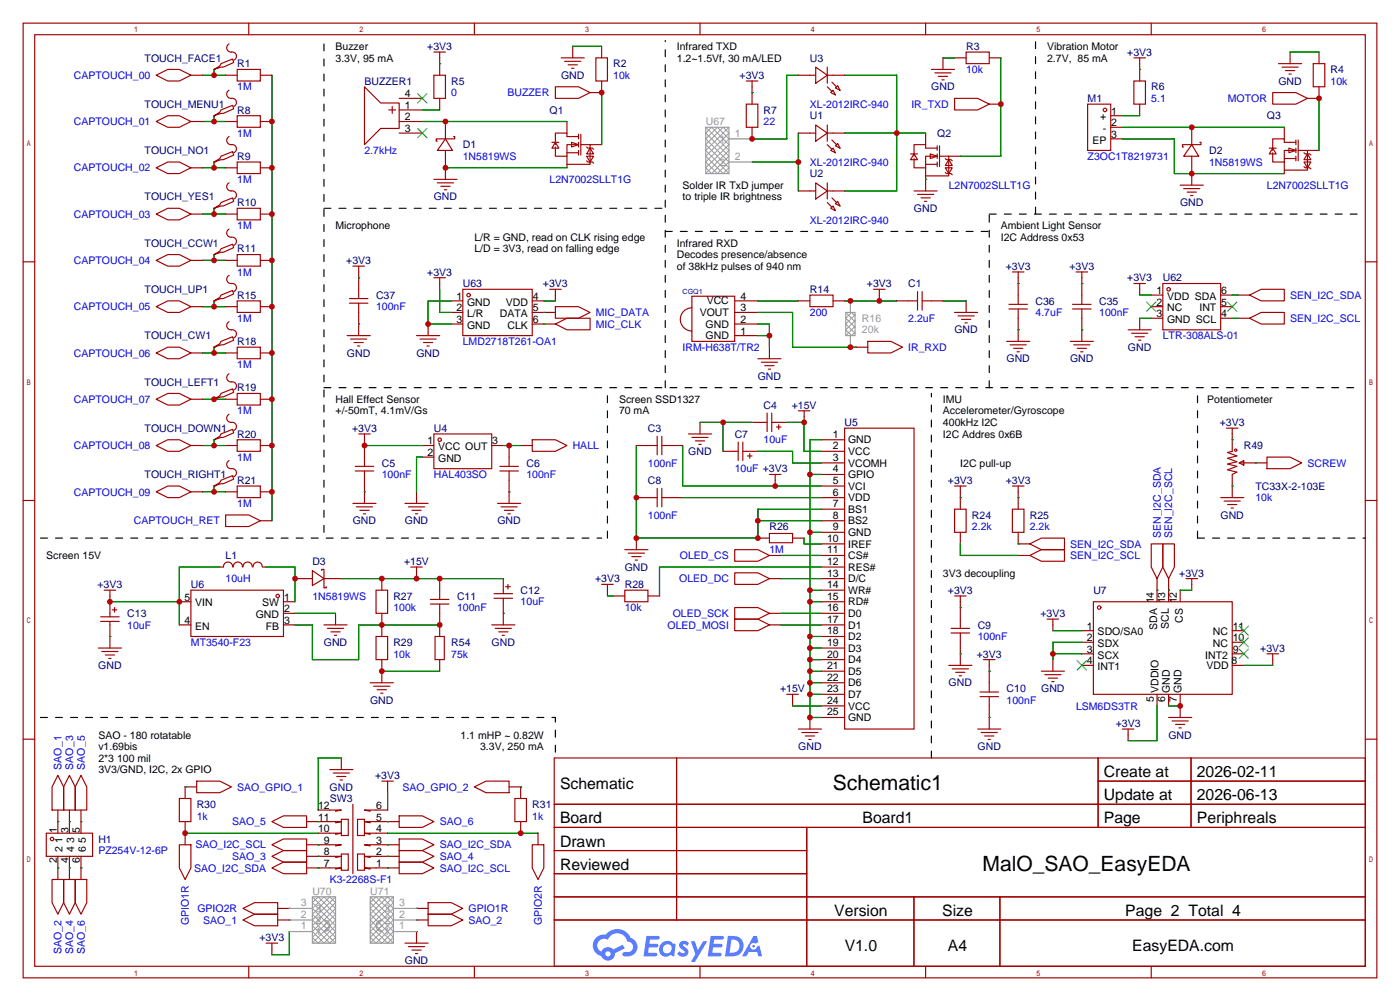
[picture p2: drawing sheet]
<svg xmlns="http://www.w3.org/2000/svg" width="307mm" height="220mm" viewBox="0 0 307 220" stroke-linecap="round" stroke-linejoin="round" font-family="sans-serif">
<g fill="none" stroke="#a10000" stroke-width=".25">
<path d="M5.1 5.1h297.2v209.5h-297.2zM7.6 7.6h292.1v204.5h-292.1zM54.6 5.1v2.5M104.1 5.1v2.5M153.7 5.1v2.5M203.2 5.1v2.5M252.7 5.1v2.5M5.1 57.5h2.5M299.7 57.5h2.6M5.1 109.9h2.5M299.7 109.9h2.6M5.1 162.2h2.5"/>
<path d="M121.7 166.4h178v45.7h-178zM121.7 176.5h178M148.5 166.4v35.5M241.1 166.4v15.2M241.1 171.4h58.6M261.5 166.4v15.2M299.7 162.2h2.6M121.7 181.6h178M121.7 186.7h55.4M121.7 196.8h178M121.7 191.8h55.4M177.1 181.6v30.5"/>
<path d="M200.6 196.8v15.3M219.5 196.8v15.3M54.6 212.1v2.5M104.1 212.1v2.5M121.7 201.9h178M153.7 212.1v2.5M203.2 212.1v2.5M252.7 212.1v2.5"/>
</g>
<g fill="#5487ff">
<path d="M149.4 206.8a1.3 1.3 0 0 1 1.8 .3l-.4 .6a.54 .54 0 0 0-.9-.3l.2 .3a1.28 1.28 0 0 1 .7 2 1.53 1.53 0 0 1-2.1-.3l.5-.6 .8 .4a.31 .31 0 0 0 .3-.2 .31 .31 0 0 0-.3-.4 1.12 1.12 0 0 1-.6-1.8z"/>
<path d="M151.7 206.6h.8l.7 2 1.2-2h.9l-2.7 4.5h-.9l1-1.6z"/>
<path d="M141.9 205.4h2.3a.46 .46 0 0 1 .5 .1 .46 .46 0 0 1 .1 .5l-.4 .2h-1.7l-.2 .9h1.7a.4 .4 0 0 1 .3 .5 .4 .4 0 0 1-.4 .3h-1.7l-.1 1.2h1.3a.46 .46 0 0 1 .5 .1 .46 .46 0 0 1 .1 .5l-.3 .2h-2.6z"/>
<path d="M156 205.4h2.3a.47 .47 0 0 1 .5 .1 .47 .47 0 0 1 .1 .5l-.4 .2h-1.7l-.1 .9h1.6a.4 .4 0 0 1 .3 .5 .4 .4 0 0 1-.4 .3h-1.7l-.1 1.2h1.3a.46 .46 0 0 1 .5 .1 .46 .46 0 0 1 .2 .5l-.4 .2h-2.6z"/>
<path d="M165.4 205.4h.7l.4 1.4-.6 .3a.75 .75 0 0 0-1.2 .3 .75 .75 0 0 0 .5 1.1 .75 .75 0 0 0 1-.7l.5-.3 .6 2.4h-.8l-.3-1h-1.8l-.6 1h-.9z"/>
<path d="M159.8 205.4l-.6 4.5h1.4a2.27 2.27 0 0 0 2.6-2.3 2.27 2.27 0 0 0-2.7-2.2zM160.6 206.2a1.5 1.5 0 0 1 1.8 1.5 1.5 1.5 0 0 1-2 1.4h-.2z"/>
<path d="M145.2 207.1a1.6 1.6 0 0 0-.3 2.2 1.6 1.6 0 0 0 2.3 .2l.8 .4 .3-2.5-.2-.2-.4-.1a1.58 1.58 0 0 0-2.5 0zM145.8 207.6a.98 .98 0 0 1 1.6 .4 .98 .98 0 0 1-1 1.3 .94 .94 0 0 1-.9-.7 .94 .94 0 0 1 .3-1z"/>
<path d="M130.9 205.8a2.37 2.37 0 0 0 1.1 4 1.54 1.54 0 0 0 1.8 1 1.54 1.54 0 0 0 1.2-1.6l2.2-1.1-.5-.7-2.1 1a1.57 1.57 0 0 0-2.6 .5 1.5 1.5 0 0 1-.7-2.1 1.5 1.5 0 0 1 2.2-.5 2.23 2.23 0 0 1 2.2-1.5 2.23 2.23 0 0 1 2 1.9 1.16 1.16 0 0 1 1.3 1.1 1.16 1.16 0 0 1-1.1 1.2h-.7a.47 .47 0 0 0-.6 .4 .47 .47 0 0 0 .5 .5 2.17 2.17 0 0 0 2.5-.9 2.17 2.17 0 0 0-.4-2.7l-.8-.4a3.2 3.2 0 0 0-5.4-.8l-1.1 .1zM132.9 209.4a.6 .6 0 0 1 1.2 0 .6 .6 0 0 1-1.2 0z"/>
<circle cx="165.4" cy="207.7" r=".28"/>
</g>
<g fill="none" stroke="#a10000" stroke-width=".25">
<path d="M34.3 16.5l2.5-1.3h2.6l2.5 1.3-2.5 1.3h-2.6zM41.9 16.5h2.5M47 15.2l1.3-.7 .2-.5 2.6-1 .2 .7-2.3 1h-.5zM47 15.2h.2M49.5 16.5h2.6M50.3 19.8a.98 .98 0 0 0-.4 1.3 .98 .98 0 0 0 1.2 .5 .93 .93 0 0 1 .8 .8 .93 .93 0 0 1-.6 1M50.3 9.7a.98 .98 0 0 0-.4 1.2 .98 .98 0 0 0 1.2 .5 .93 .93 0 0 1 .8 .8 .93 .93 0 0 1-.6 1M52.1 15.2h5v2.6h-5zM57.1 16.5h2.6M80 19l3.6 3.6h4v5.6h-4l-3.6 3.6zM95.2 16.5h2.6v5.1h-2.6zM95.2 11.4h2.6"/>
<path d="M96.5 11.4v5.1M121.9 19h5.1l2.5 1.3-2.5 1.3h-5.1zM123.2 12.7h5.1M124 13.5h3.5M124.7 14.2h2M125.5 15h.5M125.7 10.2v2.5M130.8 12.7h2.5v5.1h-2.5zM132.1 17.8v2.5h-2.6M132.1 10.2v2.5M163.8 17.8h2.6M165.1 17.8v5.1"/>
<path d="M175.3 16.5h3.8M179.1 14.7l2.5 1.8-2.5 1.8zM181.6 16.5h3.8M181.6 14.7v3.6M181.6 19l1 1.1M182.6 18l1 1M183.4 19.3l.5-.5 .5 1zM204.5 15.2h5M205.2 16h3.6M206 16.8h2M206.8 17.5h.5M207 12.7v2.5"/>
<path d="M209.5 12.7h2.6M212.1 11.4h5.1v2.6h-5.1zM217.2 12.7h2.5M248.9 17.8h2.6v5.1h-2.6zM248.9 12.7h2.6M250.2 12.7v5.1M280.7 14h5.1M281.4 14.7h3.6M282.2 15.5h2M283 16.3h.5M283.2 11.4v2.6M288.3 14h2.5v5h-2.5z"/>
<path d="M289.6 19v2.6h-2.6M289.6 11.4v2.6M34.3 26.7l2.5-1.3h2.6l2.5 1.3-2.5 1.2h-2.6zM34.3 36.8l2.5-1.2h2.6l2.5 1.2-2.5 1.3h-2.6zM41.9 26.7h2.5M41.9 36.8h2.5M47 25.4l1.3-.8 .2-.5 2.6-1 .2 .8-2.3 1h-.5zM47 35.6l1.3-.8 .2-.5 2.6-1 .2 .7-2.3 1.1h-.5zM47 25.4h.2M47 35.6h.2M49.5 26.7h2.6M49.5 36.8h2.6"/>
<path d="M50.3 30a.98 .98 0 0 0-.4 1.3 .98 .98 0 0 0 1.2 .4 .93 .93 0 0 1 .8 .9 .93 .93 0 0 1-.6 .9M52.1 25.4h5v2.5h-5zM52.1 35.6h5v2.5h-5zM57.1 26.7h2.6M57.1 36.8h2.6M85.3 24.1h1.6M86.1 23.4v1.5M87.6 24.1h5.1M87.6 21.6h5.1M87.6 29.2h5.1M87.6 26.7h5.1M95.2 39.4h5.1"/>
<path d="M96.5 21.6v2.5M97.8 30.5h-2v.5h.2M97.8 30.5l1.5 2.5h-3.3zM97.8 26.7v3.8M97.8 33v6.4M99.6 30h.2v.5h-2M121.2 31.2h1.5M121.9 31.2l.8 1.3h-1.5zM121.9 32.3v2h2.6M124.5 33.5h2.5M124.5 26.7v2.5M124.5 34.3v2.5"/>
<path d="M125.5 31.2l1.5 .6-1.5 .5zM127 30h-2.5v-.8h-2.6v2.6M127 31.8h-2.5v2.5M127 29.5v1M127 31.2v1.1M127 33v1M127.5 29.5v4.5M127.5 31.8h4.6M128.8 35.3l.2 .3h1l.3 .2M128.8 34.3h1.5l-.8 1.3zM128.8 32.3l.2 .2h1l.3 .3M129.5 31.8v4.3h-5"/>
<path d="M129.5 32.5l.8 1.3h-1.5zM163.8 22.9h2.6v5h-2.6zM165.1 27.9v2.6M175.3 29.2h3.8M179.1 27.4l2.5 1.8-2.5 1.8zM181.6 29.2h3.8M181.6 31.8l1 1M181.6 27.4v3.6M182.4 33l.5-.5 .5 1zM182.4 20.3l.5-.5 .5 1zM182.6 30.7l1 1.1M183.4 32l.5-.5 .5 1z"/>
<path d="M199.9 33.8h1.5M200.7 33.8l.7 1.3h-1.5zM200.7 34.8v2h2.5M203.2 36.1h2.5M203.2 29.2v2.6M203.2 36.8v5.1M204.2 33.8l1.5 .5-1.5 .5zM205.7 32.5h-2.5v-.7h-2.5v2.5M205.7 34.3h-2.5v2.5M205.7 32v1M205.7 33.8v1M205.7 35.6v1"/>
<path d="M206.2 32v4.6M206.2 34.3h4.6M207.5 37.8l.3 .3h1l.2 .3M207.5 36.8h1.5l-.7 1.3zM207.5 34.8l.3 .3h1l.2 .2M208.3 34.3v4.3h-5.1M208.3 35.1l.7 1.2h-1.5zM209.5 21.6h5.1l2.6 1.3-2.6 1.2h-5.1zM217.2 22.9h2.5M238.8 22.9h5v10.1h-5zM243.8 25.4h2.6M243.8 27.9h2.6"/>
<path d="M243.8 30.5h2.6M250.2 22.9v2.5M261.6 31.8h-2v.5h.2M261.6 31.8l1.5 2.5h-3.3zM261.6 27.9v3.9M261.6 34.3v6.3M263.4 31.2h.3v.6h-2.1M278.6 32.5h1.6M279.4 20.3h5.1l2.5 1.3-2.5 1.3h-5.1zM279.4 32.5l.8 1.3h-1.6zM279.4 33.5v2.1h2.5M281.9 34.8h2.6"/>
<path d="M281.9 27.9v2.6M281.9 35.6v2.5M283 32.5l1.5 .5-1.5 .5zM284.5 31.2h-2.6v-.7h-2.5v2.5M284.5 33h-2.6v2.6M284.5 30.7v1.1M284.5 32.5v1M284.5 34.3v1M285 30.7v4.6M285 33h4.6M286.3 36.6l.2 .2h1l.3 .3M286.3 35.6h1.5l-.8 1.2z"/>
<path d="M286.3 33.5l.2 .3h1l.3 .2M287 33v4.3h-5.1M287 33.8l.8 1.3h-1.5zM34.3 47l2.5-1.3h2.6l2.5 1.3-2.5 1.3h-2.6zM34.3 57.1l2.5-1.2h2.6l2.5 1.2-2.5 1.3h-2.6zM41.9 47h2.5M41.9 57.1h2.5M47 45.7l1.3-.7 .2-.6 2.6-1 .2 .8-2.3 1h-.5zM47 55.9l1.3-.8 .2-.5 2.6-1 .2 .8-2.3 1h-.5zM47 45.7h.2M47 55.9h.2M49.5 47h2.6"/>
<path d="M49.5 57.1h2.6M50.3 40.1a.98 .98 0 0 0-.4 1.3 .98 .98 0 0 0 1.2 .5 .93 .93 0 0 1 .8 .8 .93 .93 0 0 1-.6 1M50.3 50.3a.98 .98 0 0 0-.4 1.3 .98 .98 0 0 0 1.2 .5 .93 .93 0 0 1 .8 .8 .93 .93 0 0 1-.6 .9M52.1 45.7h5v2.6h-5zM52.1 55.9h5v2.5h-5zM57.1 47h2.6M57.1 57.1h2.6M77.5 58.4h2.5M78.7 58.4v7.1M96 40.1h3.6M96.8 40.9h2M97.5 41.7h.5"/>
<path d="M175.3 41.9h3.8M179.1 40.1l2.5 1.8-2.5 1.8zM181.6 41.9h3.8M181.6 40.1v3.6M181.6 44.4l1 1.1M182.4 45.7l.5-.5 .5 1zM182.6 43.4l1 1M183.4 44.7l.5-.5 .5 1zM200.7 41.9h5M201.4 42.7h3.6M202.2 43.4h2M202.9 44.2h.6"/>
<path d="M222.2 59.7h2.6M223.5 59.7v7.1M236.2 59.7h2.6M237.5 59.7v7.1M259.1 40.6h5.1M259.8 41.4h3.6M260.6 42.2h2M261.4 42.9h.5M34.3 67.3l2.5-1.3h2.6l2.5 1.3-2.5 1.3h-2.6zM34.3 77.5l2.5-1.3h2.6l2.5 1.3-2.5 1.2h-2.6zM41.9 67.3h2.5M41.9 77.5h2.5"/>
<path d="M47 66l1.3-.7 .2-.5 2.6-1 .2 .7-2.3 1h-.5zM47 76.2l1.3-.8 .2-.5 2.6-1 .2 .8-2.3 1h-.5zM47 66h.2M47 76.2h.2M49.5 67.3h2.6M49.5 77.5h2.6M50.3 60.5a.98 .98 0 0 0-.4 1.2 .98 .98 0 0 0 1.2 .5 .93 .93 0 0 1 .8 .8 .93 .93 0 0 1-.6 1M50.3 70.6a.98 .98 0 0 0-.4 1.3 .98 .98 0 0 0 1.2 .5 .93 .93 0 0 1 .8 .8 .93 .93 0 0 1-.6 1M52.1 66h5v2.6h-5zM52.1 76.2h5v2.5h-5zM57.1 67.3h2.6M57.1 77.5h2.6"/>
<path d="M76.2 73.7h5.1M76.7 66.5h4.1M76.7 65.5h4.1M77 74.4h3.5M77.7 75.2h2.1M78.5 75.9h.5M78.7 66.5v7.2M91.4 73.7h5.1M92.2 74.4h3.6M93 75.2h2M93.7 75.9h.5M94 71.1v2.6"/>
<path d="M95.2 61h2.6M96.5 61v2.5M99.1 71.1h2.5M99.1 68.6h2.5M99.1 66h2.5M101.6 63.5h15.2v10.2h-15.2zM116.8 71.1h5.1M116.8 68.6h5.1M116.8 66h2.6M120.6 63.5h2.6M121.9 67.3h5.1l2.5 1.3-2.5 1.2h-5.1zM121.9 71.1l2.6-1.3h5v2.6h-5z"/>
<path d="M121.9 63.5v2.5M151.9 65h9.4v9.9h-9.4zM151.9 67.6a2.54 2.54 0 0 0-2.5 2.5 2.54 2.54 0 0 0 2.5 2.5M161.3 73.7h5.1M161.3 71.1h5.1M161.3 68.6h5.1M161.3 66h5.1M166.4 78.7h5M167.1 79.5h3.6M168.9 76.2v2.5M175.3 66h2.5M177.8 64.8h5.1v2.5h-5.1z"/>
<path d="M182.9 66h2.5M188 76.2h2.5M190.5 74.9h5.1l2.5 1.3-2.5 1.3h-5.1zM191.8 63.5h2.5M193 63.5v2.5M196.8 66h4.6M201.4 64v4.1M202.4 66h4.6M202.4 64v4.1M209.5 68.6h5.1M210.3 69.3h3.6M211.1 70.1h2"/>
<path d="M211.8 70.9h.5M212.1 66v2.6M221 74.9h5.1M221.5 67.8h4.1M221.5 66.8h4.1M221.7 75.7h3.6M222.5 76.5h2M223.3 77.2h.5M223.5 67.8v7.1M234.9 74.9h5.1M235.5 67.8h4M235.5 66.8h4"/>
<path d="M235.7 75.7h3.6M236.5 76.5h2M237.2 77.2h.5M237.5 67.8v7.1M247.6 72.4h5.1M248.4 73.2h3.6M248.9 62.2h2.6M249.2 73.9h2M249.9 74.7h.5M250.2 62.2v2.6M250.2 69.8v2.6M252.7 67.3h2.6"/>
<path d="M252.7 64.8h2.6M252.7 69.8h2.6M255.3 62.2h12.7v10.2h-12.7zM268 67.3h2.5M268 64.8h2.5M268 69.8h2.5M271.8 64.8h2.5M271.8 69.8h2.5M274.3 64.8l2.6-1.3h5v2.5h-5zM274.3 69.8l2.6-1.2h5v2.5h-5zM34.3 87.6l2.5-1.2h2.6l2.5 1.2-2.5 1.3h-2.6zM34.3 97.8l2.5-1.3h2.6l2.5 1.3-2.5 1.3h-2.6z"/>
<path d="M41.9 87.6h2.5M41.9 97.8h2.5M47 87.6l1.3-.7 .2-.5 2.6-1.1 .2 .8-2.3 1h-.5zM47 96.5l1.3-.7 .2-.6 2.6-1 .2 .8-2.3 1h-.5zM47 87.6h.2M47 96.5h.2M49.5 87.6h2.6M49.5 97.8h2.6M50.3 82a.98 .98 0 0 0-.4 1.3 .98 .98 0 0 0 1.2 .5 .93 .93 0 0 1 .8 .8 .93 .93 0 0 1-.6 1M50.3 90.9a.98 .98 0 0 0-.4 1.3 .98 .98 0 0 0 1.2 .5 .93 .93 0 0 1 .8 .8 .93 .93 0 0 1-.6 1M52.1 86.4h5v2.5h-5zM52.1 96.5h5v2.6h-5z"/>
<path d="M57.1 87.6h2.6M57.1 97.8h2.6M78.7 95.2h2.6M80 95.2v7.2M92.7 97.8h2.5M95.2 95.2h12.7v7.7h-12.7zM107.9 97.8h2.6M111.8 97.8v4.6M114.3 97.8h2.5M116.8 96.5h5.1l2.6 1.3-2.6 1.3h-5.1zM139.7 97.8h4.6M144.3 95.8v4"/>
<path d="M145.3 97.8h4.6M145.3 95.8v4M151.1 95.2h5.1M151.9 96h3.5M152.7 96.8h2M153.4 97.5h.5M153.7 92.7v2.5M158.7 99.1h3.4M162.1 97v4.1M163.1 99.1h3.3M163.1 97v4.1M164.6 99.6v1"/>
<path d="M165.1 92.7h3.3M167.9 80.3h2M168.4 90.7v4M168.7 81h.5M169.4 90.7v4M169.4 92.7h3.3M170.4 93.7h1M170.9 93.2v1M175.3 90.2h2.5M176.5 90.2v2.5M180.3 96.5h5.1M180.3 99.1h5.1"/>
<path d="M185.4 94h15.3v66h-15.3zM269.2 94h2.6M270.5 94v5.1l-1 .2 2 .8-2 .5 2 .7-2 .6 2 .5-2 .7 2 .5-1 .5v5.1M34.3 107.9l2.5-1.2h2.6l2.5 1.2-2.5 1.3h-2.6zM41.9 107.9h2.5M47 106.7l1.3-.8 .2-.5 2.6-1 .2 .8-2.3 1h-.5zM47 106.7h.2M49.5 113h5.1l2.5 1.3-2.5 1.3h-5.1zM49.5 107.9h2.6M50.3 101.1a.98 .98 0 0 0-.4 1.3 .98 .98 0 0 0 1.2 .5 .93 .93 0 0 1 .8 .8 .93 .93 0 0 1-.6 .9M52.1 106.7h5v2.5h-5zM57.1 107.9h2.6"/>
<path d="M57.1 114.3h2.6M77.5 110.5h5M78 102.4h4M78 103.4h4M78.2 111.3h3.6M79 112h2M79.8 112.8h.5M80 103.4v7.1M88.9 110.5h5.1M89.7 111.3h3.5M90.4 112h2.1M91.2 112.8h.5"/>
<path d="M91.4 107.9v2.6M92.7 100.3h2.5M109.2 110.5h5.1M109.7 102.4h4.1M109.7 103.4h4.1M110 111.3h3.5M110.7 112h2.1M111.5 112.8h.5M111.8 103.4v7.1M139.7 109.2h4.6M139.7 118.1v2.5M144.3 107.2v4.1"/>
<path d="M145.3 109.2h4.6M145.3 107.2v4.1M164.1 100.1h1M166.4 118.1h2.5M168.9 117.1h5.1v2h-5.1zM168.9 104.1h2.5M170.2 104.1v2.6M174 118.1h2.5M180.3 119.4h5.1M180.3 106.7h5.1M180.3 101.6h5.1M180.3 104.1h5.1"/>
<path d="M180.3 109.2h5.1M180.3 111.8h5.1M180.3 114.3h5.1M180.3 116.8h5.1M209.5 111.8h2.6v5h-2.6zM209.5 106.7h2.6M210.8 106.7v5.1M210.8 116.8v2.6M222.2 111.8h2.6v5h-2.6zM222.2 106.7h2.6M223.5 106.7v5.1M223.5 116.8v2.6h2.6"/>
<path d="M226.1 119.4l2.5-1.3h5.1v2.5h-5.1zM252.7 119.4h2.6v5.1l-1.3 2.5-1.3-2.5zM255.3 119.4h2.5v5.1l-1.3 2.5-1.2-2.5zM268 109.2h5M268.7 110h3.6M269.5 110.7h2M270.3 111.5h.5M272 101.6l1-.5v1zM272 101.6h6.1M278.1 100.3h5.1l2.6 1.3-2.6 1.3h-5.1zM22.1 135.4h4.1M22.1 136.4h4.1"/>
<path d="M22.9 129.5h2.5M24.1 129.5v5.9M24.1 136.4v5.8M24.6 133.9h1.1M25.1 133.3v1.1M39.4 137.2h2.5M39.4 132.1h2.5M41.9 129.5h20.3v10.2h-20.3zM48.3 124.5h.7M49.1 124.4a1.01 1.01 0 0 1 1-1 1.01 1.01 0 0 1 1 1M51.2 124.4a1.01 1.01 0 0 1 1-1 1.01 1.01 0 0 1 1 1M53.4 124.4a1.01 1.01 0 0 1 1-1 1.01 1.01 0 0 1 1 1"/>
<path d="M55.6 124.4a1.01 1.01 0 0 1 1-1 1.01 1.01 0 0 1 1 1M57.7 124.5h.7M62.2 134.6h2.6M62.2 137.2h2.6M62.2 132.1h2.6M64.8 127h3.8M68.6 125.2l2.5 1.8-2.5 1.5zM70.6 125.2v-.2h.5v2M71.1 127v2h.5v-.2M71.1 137.2h5.1M71.1 127h3.8M71.9 137.9h3.5"/>
<path d="M72.6 138.7h2.1M73.4 139.4h.5M73.7 134.6v2.6M82.5 139.7h2.6v5.1h-2.6zM82.5 129.5h2.6v5.1h-2.6zM83.8 127v2.5M83.8 134.6v5.1M90.2 124.5h2.5M91.4 124.5v2.5M94.5 132.6h4.1M94.5 131.6h4.1M95.5 139.7h2v5.1h-2z"/>
<path d="M96.5 127v4.6M96.5 132.6v7.1M107.9 137.2h5.1M108.5 130.3h4M108.5 131.3h4M108.7 137.9h3.6M109.5 138.7h2M110.2 139.4h.5M110.5 127v3.3M110.5 131.3v5.9M111 128.8h1M111.5 128.3v1"/>
<path d="M132.1 128.3h2.5M133.3 128.3v2.5M134.6 130.8h2.6M137.2 129.5h5v2.6h-5zM137.2 120.6h5M137.9 121.4h3.6M138.7 122.2h2M139.4 122.9h.6M142.2 130.8h2.6M161.3 133.3h5.1l2.5 1.3-2.5 1.3h-5.1zM161.3 135.9h5.1l2.5 1.3-2.5 1.2h-5.1zM161.3 125.7h5.1l2.5 1.3-2.5 1.3h-5.1z"/>
<path d="M161.3 120.6h5.1l2.5 1.3-2.5 1.3h-5.1zM168.9 134.6h2.5M168.9 137.2h2.5M168.9 127h2.5M168.9 121.9h2.5M180.3 134.6h5.1M180.3 137.2h5.1M180.3 127h5.1M180.3 121.9h5.1M180.3 124.5h5.1M180.3 129.5h5.1M180.3 132.1h5.1"/>
<path d="M180.3 139.7h5.1M208.8 138.9h4.1M208.8 137.9h4.1M209.5 130.8h2.6M210.8 130.8v7.1M210.8 138.9v7.1M223.5 121.9h2.6M226.1 121.9l2.5-1.3h5.1v2.6h-5.1zM229.9 135.9h2.5M231.1 135.9v2.5M237.5 138.4h2.5M240 132.1h30.5v20.3h-30.5z"/>
<path d="M254 127v5.1M256.5 127v5.1M259.1 129.5v2.6M260.3 127h2.6M261.6 127v2.5M270.5 138.4h2.5M21.6 142.2h5.1M22.4 143h3.5M23.1 143.8h2M23.9 144.5h.5M81.3 149.9h5.1M82 150.6h3.6"/>
<path d="M82.8 151.4h2M83.6 152.1h.5M83.8 144.8v5.1M96.5 144.8v2.5M172.7 152.4h2.6M174 152.4v2.5M177.8 157.5v2.5M180.3 157.5h5.1M180.3 144.8h5.1M180.3 142.2h5.1M180.3 147.3h5.1M180.3 149.9h5.1"/>
<path d="M180.3 152.4h5.1M180.3 154.9h5.1M208.3 146h5.1M209 146.8h3.6M209.8 147.6h2M210.6 148.3h.5M215.1 152.9h4.1M215.1 151.9h4.1M215.9 144.8h2.5M217.2 144.8v7.1M217.2 152.9v7.1M228.6 147.3h5.1"/>
<path d="M229.4 148.1h3.5M230.1 148.8h2.1M230.9 149.6h.5M231.1 144.8v2.5M237.5 141h2.5M237.5 143.5h2.5M237.5 146h2.5M254 152.4v2.5M256.5 152.4v2.5M256.5 157.5h5.1M257.3 158.2h3.6M258.1 159h2"/>
<path d="M258.8 159.8h.5M259.1 152.4v5.1M270.5 141h2.5M270.5 143.5h2.5M270.5 146h2.5M278.1 143.5h2.6M279.4 143.5v2.5M12.7 170.2l1.3 2.5v5.1h-2.6v-5.1zM12.7 177.8v5.1M15.2 170.2l1.3 2.5v5.1h-2.5v-5.1zM15.2 177.8v5.1M17.8 170.2l1.2 2.5v5.1h-2.5v-5.1z"/>
<path d="M17.8 177.8v5.1M39.4 175.3h2.5v5h-2.5zM43.2 171.4h5.1l2.5 1.3-2.5 1.3h-5.1zM43.2 172.7h-2.6v2.6M69.8 177.8h5.1l-1.2 .3M72.4 168.9h5.1M73.2 169.7h3.5M73.9 170.4h2M74.7 171.2h.5M74.9 179.8h1.6v3.6h-1.6zM74.9 166.4v2.5M77.5 176.5v15.3"/>
<path d="M78.5 179.8h1.5v3.6h-1.5zM83.8 171.4h2.6M85.1 177.8h-5.1l1.3 .3M85.1 171.4v2.6M87.6 179.1h5.1l2.5 1.2-2.5 1.3h-5.1zM104.1 172.7l2.6-1.3h5.1v2.6h-5.1zM111.8 172.7h2.5v2.6M113 175.3h2.6v5h-2.6zM175.3 160h5M176 160.8h3.6M176.8 161.5h2M177.5 162.3h.6"/>
<path d="M214.6 160h5.1M215.4 160.8h3.5M216.2 161.5h2M216.9 162.3h.5M246.4 160h2.5M247.6 160v2.6M10.2 182.9h10.1v5.1h-10.1zM11.4 193h2.6v5.1l-1.3 2.6-1.3-2.6zM12.7 188v5M14 193h2.5v5.1l-1.3 2.6-1.2-2.6zM15.2 188v5M16.5 193h2.5v5.1l-1.2 2.6-1.3-2.6z"/>
<path d="M17.8 188v5M39.4 185.4h2.5v5.1l-1.3 2.5-1.2-2.5zM40.6 180.3v5.1M53.3 199.4l2.6-1.3h5.1v2.6h-5.1zM59.7 180.3l2.5-1.2h5.1v2.5h-5.1zM59.7 188l2.5-1.3h5.1v2.5h-5.1zM59.7 190.5l2.5-1.3h5.1v2.6h-5.1zM59.7 185.4l2.5-1.3h5.1v2.6h-5.1zM61 199.4h2.5M67.3 190.5h7.6l-1.2 .3M67.3 188h7.6l-1.2 .2M67.3 185.4h7.6l-1.2 .3"/>
<path d="M67.3 180.3h7.6l-1.2 .3M69.8 182.9h5.1l-1.2 .2M74.9 187.5h1.6v3.5h-1.6zM78.5 187.5h1.5v3.5h-1.5zM85.1 182.9h-5.1l1.3 .2M87.6 186.7h5.1l2.5 1.3-2.5 1.2h-5.1zM87.6 189.2h5.1l2.5 1.3-2.5 1.3h-5.1zM87.6 184.1h5.1l2.5 1.3-2.5 1.3h-5.1zM87.6 190.5h-7.6l1.3 .3M87.6 188h-7.6l1.3 .2M87.6 185.4h-7.6l1.3 .3M87.6 180.3h-7.6l1.3 .3"/>
<path d="M91.4 199.4h2.6M94 198.1h5.1l2.5 1.3-2.5 1.3h-5.1zM114.3 180.3v2.6M116.8 185.4h2.6v5.1l-1.3 2.5-1.3-2.5zM118.1 182.9v2.5M53.3 201.9l2.6-1.2h5.1v2.5h-5.1zM58.4 207h2.6M59.7 207v2.5M61 201.9h2.5M88.9 207h5.1M89.7 207.8h3.5M90.4 208.5h2.1"/>
<path d="M91.2 209.3h.5M91.4 204.5v2.5M91.4 201.9h2.6M94 200.7h5.1l2.5 1.2-2.5 1.3h-5.1z"/>
<circle cx="242.6" cy="24.1" r=".38"/>
<circle cx="102.9" cy="64.8" r=".38"/>
<circle cx="256.5" cy="63.5" r=".38"/>
<circle cx="96.5" cy="96.5" r=".38"/>
<circle cx="271.3" cy="98.8" r=".25"/>
<circle cx="61" cy="130.8" r=".38"/>
<circle cx="241.3" cy="133.3" r=".38"/>
<circle cx="11.4" cy="184.1" r=".38"/>
</g>
<g fill="none" stroke="#3c3" stroke-width=".25">
<path d="M91.7 20.6l2 2M91.7 28.2l2 2M93.7 20.6l-2 2M93.7 28.2l-2 2M251.7 66.3l2 2M253.7 66.3l-2 2M269.5 66.3l2 2M271.5 66.3l-2 2M272 140l2.1 2M272 137.4l2.1 2M274.1 140l-2.1 2M274.1 137.4l-2.1 2"/>
<path d="M236.5 145l2 2.1M238.5 145l-2 2.1M272 142.5l2.1 2M274.1 142.5l-2.1 2"/>
</g>
<g fill="none" stroke="#008700" stroke-width=".25">
<path d="M44.4 16.5h5.1M47 15.2v1.3M59.7 16.5v97.8M96.5 14h.1M125.7 10.2h6.4M175.3 16.5h-2.6v14h-7.6M185.4 16.5h11.4v25.4h-11.4M207 12.7h2.5M219.7 12.7v21.6h-8.9M250.2 15.2h.1M283.2 11.4h6.4M44.4 36.8h5.1"/>
<path d="M44.4 26.7h5.1M47 25.4v1.3M47 35.6v1.2M92.7 26.7h31.8M92.7 24.1h3.8M97.8 36.8h26.7M132.1 20.3v11.5M165.1 20.3h.1M165.1 35.6h10.2M175.3 29.2v12.7M185.4 29.2h17.8M203.2 39.4h.1"/>
<path d="M246.4 30.5h11.4v7.6h24.1M246.4 27.9h35.5M246.4 25.4h3.8M289.6 21.6v11.4M44.4 47h5.1M44.4 57.1h5.1M47 45.7v1.3M47 55.9v1.2M44.4 67.3h5.1M44.4 77.5h5.1M47 66v1.3M47 76.2v1.3"/>
<path d="M78.7 71.1h.1M78.7 61h.1M96.5 63.5v5.1h2.6M99.1 66h-5.1v5.1h5.1M119.4 68.6h.1M119.4 71.1h.1M119.4 66h2.5M166.4 71.1h2.5v5.1M166.4 73.7h2.5M166.4 66h8.9M166.4 68.6h7.6v7.6h14M185.4 66h11.4"/>
<path d="M207 66h5.1M223.5 62.2h.1M223.5 72.4h.1M237.5 62.2h.1M237.5 72.4h.1M250.2 64.8h2.5M250.2 69.8h2.5M270.5 64.8h1.3M270.5 69.8h1.3M44.4 87.6h5.1M44.4 97.8h5.1M47 96.5v1.3"/>
<path d="M80 97.8h12.7M110.5 97.8h3.8M139.7 97.8v20.3h26.7v-6.3h13.9M149.9 97.8v8.9h30.4M153.7 92.7h11.4M158.7 92.7v6.4M166.4 99.1h7.6v2.5h6.3M172.7 92.7h3.8v6.4h3.8M180.3 96.5h-2.5v61h2.5M270.5 96.5h.1M44.4 107.9h5.1M47 106.7v1.2"/>
<path d="M80 107.9h.1M92.7 100.3h-1.3v7.6M111.8 107.9h.1M149.9 109.2h30.4M166.4 114.3h13.9M176.5 118.1v1.3h3.8M177.8 116.8h2.5M177.8 104.1h2.5M210.8 109.2h.1M210.8 119.4v2.5h12.7M223.5 119.4h.1M223.5 109.2h.1"/>
<path d="M270.5 106.7h.1M275.6 101.6h.1M24.1 139.7h.1M24.1 132.1h15.3M48.3 124.5h-8.9v12.7M58.4 124.5h6.4v7.6M64.8 137.2h3.8v7.6h10.1v-7.6h17.8M64.8 134.6h8.9M74.9 127h35.6M110.5 134.6h.1M133.3 130.8h1.3M171.4 121.9h8.9"/>
<path d="M171.4 134.6h8.9M171.4 127h8.9M171.4 137.2h8.9M177.8 139.7h2.5M177.8 132.1h2.5M177.8 129.5h2.5M180.3 124.5h-35.5v6.3M210.8 133.3h.1M231.1 138.4h6.4M254 129.5h.1M256.5 129.5h.1M259.1 129.5h2.5"/>
<path d="M83.8 147.3h12.7M174 154.9h6.3M177.8 152.4h2.5M177.8 149.9h2.5M177.8 147.3h2.5M177.8 144.8h2.5M177.8 142.2h2.5M210.8 143.5h.1M217.2 147.3h.1M217.2 157.5h.1M231.1 143.5h6.4M237.5 141h-6.4v3.8"/>
<path d="M254 154.9v7.7h-6.4M256.5 154.9h2.6M273 146h6.4M40.6 172.7h.1M74.9 166.4h-5.1v11.4M85.1 174v3.8M114.3 172.7h.1M12.7 180.3h.1M12.7 190.5h.1M15.2 180.3h.1M15.2 190.5h.1M17.8 180.3h.1"/>
<path d="M17.8 190.5h.1M40.6 182.9h29.2M63.5 199.4h.1M69.8 180.3h.1M69.8 188h.1M69.8 190.5h.1M69.8 185.4h.1M85.1 188h.1M85.1 180.3h.1M85.1 190.5h.1M85.1 185.4h.1M85.1 182.9h33"/>
<path d="M91.4 199.4h.1M63.5 201.9h.1M63.5 204.5v5h-3.8M91.4 201.9h.1M91.4 204.5h.1"/>
</g>
<g fill="none" stroke="#000" stroke-width=".25" stroke-dasharray="1.5 1.8">
<path d="M71.1 45.7h74.9M146 50.8h71.2M217.2 47h82.5M227.3 47v-38.1M71.1 85.1h226.1M146 85.1v-76.2M217.2 85.1v-38.1M8.9 118.1h123.2M71.1 116.8v-107.9M133.3 118.1v-33M262.9 118.1v-33M262.9 118.1h36.8"/>
<path d="M8.9 157.5h113M121.9 165.1v-7.6M204.5 166.4v-80"/>
</g>
<g fill="none" stroke="#999" stroke-width=".25">
<path d="M154.9 27.9h5.1v10.2h-5.1zM160 30.5h5.1M160 35.6h5.1M185.7 68.6h2v5.1h-2zM186.7 66v2.6M186.7 73.7v2.5M63.5 199.4h5.1M68.6 196.8h5.1v10.2h-5.1zM81.3 196.8h5.1v10.2h-5.1zM86.4 199.4h5M63.5 204.5h5.1M63.5 201.9h5.1"/>
<path d="M71.1 201.9a1.27 1.27 0 0 1 1.3 1.3 1.27 1.27 0 0 1-1.3 1.3M83.8 201.9a1.27 1.27 0 0 0-1.2 1.3 1.27 1.27 0 0 0 1.2 1.3M86.4 204.5h5M86.4 201.9h5"/>
</g>
<g fill="none" stroke="#999" stroke-width=".22">
<path d="M154.9 30.5l5.1 5.1-2.5 2.5-2.6-2.5 5.1-5.1-2.5-2.6zM154.9 27.9l5.1 5.1-5.1 5.1M156.2 27.9l-1.3 1.3 5.1 5.1-3.8 3.8-1.3-1.3 5.1-5zM158.7 27.9l-3.8 3.9 5.1 5-1.3 1.3-3.8-3.8 5.1-5.1zM160 27.9l-5.1 5.1 5.1 5.1M185.7 68.6l2 2M187.7 69.3l-.8-.7-1.2 1.2 2 2.1M187.7 69.1l-2 2 2 2.1M187.7 70.4l-2 2 1.2 1.3 .8-.8M187.7 71.6l-2 2.1M68.6 198.1l1.2-1.3 3.9 3.9-5.1 5 1.2 1.3 3.9-3.8zM68.6 199.4l2.5-2.6 2.6 2.6-5.1 5.1 2.5 2.5 2.6-2.5z"/>
<path d="M68.6 196.8l5.1 5.1-5.1 5.1M73.7 196.8l-5.1 5.1 5.1 5.1M81.3 198.1l1.2-1.3 3.9 3.9-5.1 5 1.2 1.3 3.9-3.8zM81.3 199.4l2.5-2.6 2.6 2.6-5.1 5.1 2.5 2.5 2.6-2.5zM81.3 196.8l5.1 5.1-5.1 5.1M86.4 196.8l-5.1 5.1 5.1 5.1M68.6 200.7l3.8-3.9 1.3 1.3-5.1 5.1 3.8 3.8 1.3-1.3zM81.3 200.7l3.8-3.9 1.3 1.3-5.1 5.1 3.8 3.8 1.3-1.3z"/>
</g>
<g fill="#c00">
<circle cx="168.9" cy="73.7" r=".63"/>
<circle cx="259.1" cy="154.9" r=".63"/>
<circle cx="186.7" cy="66" r=".63"/>
<circle cx="193" cy="66" r=".63"/>
<circle cx="186.7" cy="76.2" r=".63"/>
<circle cx="97.8" cy="36.8" r=".63"/>
<circle cx="97.8" cy="26.7" r=".63"/>
<circle cx="261.6" cy="38.1" r=".63"/>
<circle cx="132.1" cy="20.3" r=".63"/>
<circle cx="219.7" cy="22.9" r=".63"/>
<circle cx="196.9" cy="29.2" r=".63"/>
<circle cx="261.6" cy="27.9" r=".63"/>
<circle cx="289.6" cy="21.6" r=".63"/>
<circle cx="47" cy="87.6" r=".63"/>
<circle cx="59.7" cy="107.9" r=".63"/>
<circle cx="59.7" cy="97.8" r=".63"/>
<circle cx="59.7" cy="87.6" r=".63"/>
<circle cx="59.7" cy="77.5" r=".63"/>
<circle cx="59.7" cy="67.3" r=".63"/>
<circle cx="59.7" cy="57.1" r=".63"/>
<circle cx="59.7" cy="47" r=".63"/>
<circle cx="59.7" cy="36.8" r=".63"/>
<circle cx="59.7" cy="26.7" r=".63"/>
<circle cx="47" cy="107.9" r=".63"/>
<circle cx="47" cy="26.7" r=".63"/>
<circle cx="47" cy="36.8" r=".63"/>
<circle cx="47" cy="47" r=".63"/>
<circle cx="47" cy="57.1" r=".63"/>
<circle cx="47" cy="67.3" r=".63"/>
<circle cx="47" cy="77.5" r=".63"/>
<circle cx="47" cy="97.8" r=".63"/>
<circle cx="177.8" cy="157.5" r=".63"/>
<circle cx="177.8" cy="152.4" r=".63"/>
<circle cx="177.8" cy="149.9" r=".63"/>
<circle cx="177.8" cy="147.3" r=".63"/>
<circle cx="177.8" cy="144.8" r=".63"/>
<circle cx="177.8" cy="142.2" r=".63"/>
<circle cx="177.8" cy="139.7" r=".63"/>
<circle cx="177.8" cy="132.1" r=".63"/>
<circle cx="177.8" cy="129.5" r=".63"/>
<circle cx="177.8" cy="116.8" r=".63"/>
<circle cx="177.8" cy="104.1" r=".63"/>
<circle cx="166.4" cy="118.1" r=".63"/>
<circle cx="139.7" cy="118.1" r=".63"/>
<circle cx="139.7" cy="109.2" r=".63"/>
<circle cx="166.4" cy="114.3" r=".63"/>
<circle cx="39.4" cy="132.1" r=".63"/>
<circle cx="24.1" cy="132.1" r=".63"/>
<circle cx="64.8" cy="127" r=".63"/>
<circle cx="91.4" cy="127" r=".63"/>
<circle cx="96.5" cy="127" r=".63"/>
<circle cx="83.8" cy="127" r=".63"/>
<circle cx="83.8" cy="137.2" r=".63"/>
<circle cx="96.5" cy="137.2" r=".63"/>
<circle cx="158.8" cy="92.7" r=".63"/>
<circle cx="176.5" cy="92.7" r=".63"/>
<circle cx="170.2" cy="106.7" r=".63"/>
<circle cx="47" cy="16.5" r=".63"/>
<circle cx="80" cy="97.8" r=".63"/>
<circle cx="111.8" cy="97.8" r=".63"/>
<circle cx="94" cy="71.1" r=".63"/>
<circle cx="165.1" cy="30.5" r=".63"/>
<circle cx="175.3" cy="35.6" r=".63"/>
<circle cx="231.1" cy="143.5" r=".63"/>
<circle cx="83.8" cy="147.3" r=".63"/>
<circle cx="114.3" cy="182.9" r=".63"/>
<circle cx="40.6" cy="182.9" r=".63"/>
</g>
<g font-size="4.6">
<text x="182.9" y="173.5">Schematic1</text>
<text x="215.7" y="191.3">MalO_SAO_EasyEDA</text>
</g>
<g font-size="3.5">
<text x="122.9" y="173.1">Schematic</text>
<text x="242.3" y="170.6">Create at</text>
<text x="262.7" y="170.6">2026-02-11</text>
<text x="242.3" y="175.7">Update at</text>
<text x="262.7" y="175.7">2026-06-13</text>
<text x="122.9" y="180.7">Board</text>
<text x="122.9" y="185.8">Drawn</text>
<text x="189.3" y="180.7">Board1</text>
<text x="242.3" y="180.7">Page</text>
<text x="262.7" y="180.7">Periphreals</text>
<text x="122.9" y="190.9">Reviewed</text>
<text x="183.1" y="201.1">Version</text>
<text x="206.8" y="201.1">Size</text>
<text x="247" y="201.1">Page 2 Total 4</text>
<text x="185.4" y="208.7">V1.0</text>
<text x="208.1" y="208.7">A4</text>
<text x="248.6" y="208.7">EasyEDA.com</text>
</g>
<g font-size="2.3">
<text x="73.7" y="11">Buzzer</text>
<text x="148.6" y="11">Infrared TXD</text>
<text x="229.9" y="11">Vibration Motor</text>
<text x="73.7" y="13.5">3.3V, 95 mA</text>
<text x="148.6" y="13.5">1.2~1.5Vf, 30 mA/LED</text>
<text x="229.9" y="13.5">2.7V, 85 mA</text>
<text x="88.9" y="21.4">4</text>
<text x="88.9" y="23.9">1</text>
<text x="88.9" y="29">3</text>
<text x="88.9" y="26.4">2</text>
<text x="241.6" y="26.4">+</text>
<text x="242.1" y="29">-</text>
<text x="244" y="25.2">1</text>
<text x="244" y="27.7">2</text>
<text x="239.8" y="31.5">EP</text>
<text x="244" y="30.3">3</text>
<text x="149.9" y="41.4">Solder IR TxD jumper</text>
<text x="149.9" y="44">to triple IR brightness</text>
<text x="73.7" y="50.3">Microphone</text>
<text x="104.1" y="52.9">L/R = GND, read on CLK rising edge</text>
<text x="219.7" y="50.3">Ambient Light Sensor</text>
<text x="219.7" y="52.9">I2C Address 0x53</text>
<text x="104.1" y="55.4">L/D = 3V3, read on falling edge</text>
<text x="148.6" y="54.1">Infrared RXD</text>
<text x="148.6" y="56.7">Decodes presence/absence</text>
<text x="148.6" y="59.2">of 38kHz pulses of 940 nm</text>
<text x="100.2" y="65.8">1</text>
<text x="117" y="65.8">4</text>
<text x="162.6" y="65.8">4</text>
<text x="253.9" y="64.5">1</text>
<text x="256.2" y="65.8">VDD SDA</text>
<text x="268.1" y="64.5">6</text>
<text x="100.2" y="68.4">2</text>
<text x="100.2" y="70.9">3</text>
<text x="102.5" y="67.1">GND</text>
<text x="102.5" y="69.6">L/R</text>
<text x="109.7" y="69.6">DATA</text>
<text x="111" y="67.1">VDD</text>
<text x="117" y="68.4">5</text>
<text x="117" y="70.9">6</text>
<text x="153.6" y="69.4">VOUT</text>
<text x="154.9" y="71.9">GND</text>
<text x="155.1" y="66.8">VCC</text>
<text x="162.6" y="70.9">2</text>
<text x="162.6" y="68.4">3</text>
<text x="253.9" y="67.1">2</text>
<text x="253.9" y="69.6">3</text>
<text x="256.2" y="68.4">NC</text>
<text x="256.2" y="70.9">GND SCL</text>
<text x="263.3" y="68.4">INT</text>
<text x="268.1" y="69.6">4</text>
<text x="268.1" y="67.1">5</text>
<text x="102.5" y="72.2">GND</text>
<text x="111.4" y="72.2">CLK</text>
<text x="154.9" y="74.4">GND</text>
<text x="162.6" y="73.4">1</text>
<text x="73.7" y="88.4">Hall Effect Sensor</text>
<text x="135.9" y="88.4">Screen SSD1327</text>
<text x="207" y="88.4">IMU</text>
<text x="265" y="88.4">Potentiometer</text>
<text x="73.7" y="91">+/-50mT, 4.1mV/Gs</text>
<text x="135.9" y="91">70 mA</text>
<text x="207" y="91">Accelerometer/Gyroscope</text>
<text x="207" y="93.5">400kHz I2C</text>
<text x="93.8" y="97.6">1</text>
<text x="93.8" y="100.1">2</text>
<text x="96.2" y="98.8">VCC OUT</text>
<text x="96.2" y="101.4">GND</text>
<text x="108.1" y="97.6">3</text>
<text x="182.9" y="96.1">1</text>
<text x="182.9" y="98.6">2</text>
<text x="182.9" y="101.1">3</text>
<text x="186.2" y="97.3">GND</text>
<text x="186.2" y="99.9">VCC</text>
<text x="207" y="96.1">I2C Addres 0x6B</text>
<text x="182.9" y="103.7">4</text>
<text x="182.9" y="106.2">5</text>
<text x="186.2" y="102.4">VCOMH</text>
<text x="186.2" y="104.9">GPIO</text>
<text x="186.2" y="107.5">VCI</text>
<text x="210.8" y="102.4">I2C pull-up</text>
<text x="182.9" y="108.8">6</text>
<text x="182.9" y="111.3">7</text>
<text x="182.9" y="113.8">8</text>
<text x="186.2" y="110">VDD</text>
<text x="186.2" y="112.6">BS1</text>
<text x="181.6" y="118.9">10</text>
<text x="182.9" y="116.4">9</text>
<text x="186.2" y="115.1">BS2</text>
<text x="186.2" y="117.6">GND</text>
<text x="10.2" y="122.7">Screen 15V</text>
<text x="181.6" y="121.5">11</text>
<text x="181.6" y="124">12</text>
<text x="186.2" y="120.2">IREF</text>
<text x="186.2" y="122.7">CS#</text>
<text x="186.2" y="125.3">RES#</text>
<text x="40.5" y="131.9">5</text>
<text x="62.4" y="131.9">1</text>
<text x="181.6" y="126.5">13</text>
<text x="181.6" y="129.1">14</text>
<text x="181.6" y="131.6">15</text>
<text x="186.2" y="127.8">D/C</text>
<text x="186.2" y="130.3">WR#</text>
<text x="207" y="126.5">3V3 decoupling</text>
<text x="40.5" y="136.9">4</text>
<text x="42.8" y="133.1">VIN</text>
<text x="56.2" y="135.7">GND</text>
<text x="57.6" y="133.1">SW</text>
<text x="62.4" y="134.4">2</text>
<text x="62.4" y="136.9">3</text>
<text x="181.6" y="134.2">16</text>
<text x="181.6" y="136.7">17</text>
<text x="186.2" y="132.9">RD#</text>
<text x="186.2" y="135.4">D0</text>
<text x="186.2" y="138">D1</text>
<text x="253.3" y="132.4" transform="rotate(-90 253.3 132.4)">14</text>
<text x="255.8" y="132.4" transform="rotate(-90 255.8 132.4)">13</text>
<text x="256.6" y="138" transform="rotate(-90 256.6 138)">SCL</text>
<text x="258.4" y="132.4" transform="rotate(-90 258.4 132.4)">12</text>
<text x="259.6" y="136.7" transform="rotate(-90 259.6 136.7)">CS</text>
<text x="42.8" y="138.2">EN</text>
<text x="58.3" y="138.2">FB</text>
<text x="181.6" y="139.2">18</text>
<text x="181.6" y="141.8">19</text>
<text x="186.2" y="140.5">D2</text>
<text x="186.2" y="143">D3</text>
<text x="238.6" y="138.2">1</text>
<text x="238.6" y="140.7">2</text>
<text x="238.6" y="143.3">3</text>
<text x="241" y="139.5">SDO/SA0</text>
<text x="241" y="142">SDX</text>
<text x="254" y="138.3" transform="rotate(-90 254 138.3)">SDA</text>
<text x="266.2" y="142">NC</text>
<text x="266.2" y="139.5">NC</text>
<text x="270.6" y="143.3">9</text>
<text x="270.6" y="140.7">10</text>
<text x="270.6" y="138.2">11</text>
<text x="181.6" y="144.3">20</text>
<text x="181.6" y="146.9">21</text>
<text x="181.6" y="149.4">22</text>
<text x="186.2" y="145.6">D4</text>
<text x="186.2" y="148.1">D5</text>
<text x="238.6" y="145.8">4</text>
<text x="241" y="144.6">SCX</text>
<text x="241" y="147.1">INT1</text>
<text x="264.6" y="144.6">INT2</text>
<text x="264.9" y="146.8">VDD</text>
<text x="270.4" y="145.8">8</text>
<text x="181.6" y="151.9">23</text>
<text x="181.6" y="154.5">24</text>
<text x="186.2" y="150.7">D6</text>
<text x="186.2" y="153.2">D7</text>
<text x="186.2" y="155.7">VCC</text>
<text x="253.3" y="154" transform="rotate(-90 253.3 154)">5</text>
<text x="254.3" y="152.1" transform="rotate(-90 254.3 152.1)">VDDIO</text>
<text x="255.8" y="154" transform="rotate(-90 255.8 154)">6</text>
<text x="256.8" y="152.1" transform="rotate(-90 256.8 152.1)">GND</text>
<text x="258.4" y="154" transform="rotate(-90 258.4 154)">7</text>
<text x="259.4" y="152.1" transform="rotate(-90 259.4 152.1)">GND</text>
<text x="181.6" y="157">25</text>
<text x="186.2" y="158.3">GND</text>
<text x="21.6" y="162.1">SAO - 180 rotatable</text>
<text x="21.6" y="164.6">v1.69bis</text>
<text x="21.6" y="167.2">2*3 100 mil</text>
<text x="101.1" y="162.1">1.1 mHP ~ 0.82W</text>
<text x="105.4" y="164.6">3.3V, 250 mA</text>
<text x="21.6" y="169.7">3V3/GND, I2C, 2x GPIO</text>
<text x="69.8" y="177.6">12</text>
<text x="82.5" y="177.6">6</text>
<text x="12.5" y="182.8" transform="rotate(-90 12.5 182.8)">1</text>
<text x="13.7" y="185.1" transform="rotate(-90 13.7 185.1)">1</text>
<text x="15" y="182.8" transform="rotate(-90 15 182.8)">3</text>
<text x="16.3" y="185.1" transform="rotate(-90 16.3 185.1)">3</text>
<text x="17.6" y="182.8" transform="rotate(-90 17.6 182.8)">5</text>
<text x="18.8" y="185.1" transform="rotate(-90 18.8 185.1)">5</text>
<text x="69.8" y="182.7">10</text>
<text x="69.8" y="180.1">11</text>
<text x="71.1" y="185.2">9</text>
<text x="82.5" y="185.2">3</text>
<text x="82.5" y="182.7">4</text>
<text x="82.5" y="180.1">5</text>
<text x="12.5" y="189.4" transform="rotate(-90 12.5 189.4)">2</text>
<text x="13.7" y="187" transform="rotate(-90 13.7 187)">2</text>
<text x="15" y="189.4" transform="rotate(-90 15 189.4)">4</text>
<text x="16.3" y="187" transform="rotate(-90 16.3 187)">4</text>
<text x="17.6" y="189.4" transform="rotate(-90 17.6 189.4)">6</text>
<text x="18.8" y="187" transform="rotate(-90 18.8 187)">6</text>
<text x="71.1" y="190.3">7</text>
<text x="71.1" y="187.7">8</text>
<text x="82.5" y="190.3">1</text>
<text x="82.5" y="187.7">2</text>
</g>
<g font-size="2.3" fill="#000080">
<text x="93.8" y="11">+3V3</text>
<text x="212.1" y="11">R3</text>
<text x="31.7" y="13.5">TOUCH_FACE1</text>
<text x="52.1" y="14.8">R1</text>
<text x="123.2" y="17.3">GND</text>
<text x="134.6" y="14.8">R2</text>
<text x="162.4" y="17.3">+3V3</text>
<text x="177.8" y="13.5">U3</text>
<text x="247.5" y="12.2">+3V3</text>
<text x="292.1" y="16">R4</text>
<text x="31.7" y="23.7">TOUCH_MENU1</text>
<text x="80" y="18.6">BUZZER1</text>
<text x="99.1" y="18.6">R5</text>
<text x="204.4" y="19.9">GND</text>
<text x="238.8" y="22.4">M1</text>
<text x="252.7" y="19.9">R6</text>
<text x="280.6" y="18.6">GND</text>
<text x="52.1" y="24.9">R8</text>
<text x="120.6" y="24.9">Q1</text>
<text x="167.6" y="24.9">R7</text>
<text x="177.8" y="26.2">U1</text>
<text x="278.1" y="26.2">Q3</text>
<text x="31.7" y="33.8">TOUCH_NO1</text>
<text x="52.1" y="35.1">R9</text>
<text x="101.6" y="32.6">D1</text>
<text x="205.7" y="30">Q2</text>
<text x="265.4" y="33.8">D2</text>
<text x="177.8" y="38.9">U2</text>
<text x="31.7" y="44">TOUCH_YES1</text>
<text x="52.1" y="45.3">R10</text>
<text x="95.2" y="44">GND</text>
<text x="200.6" y="46.5">GND</text>
<text x="259.1" y="45.3">GND</text>
<text x="31.7" y="54.1">TOUCH_CCW1</text>
<text x="52.1" y="55.4">R11</text>
<text x="76" y="58">+3V3</text>
<text x="220.8" y="59.2">+3V3</text>
<text x="234.8" y="59.2">+3V3</text>
<text x="31.7" y="64.3">TOUCH_UP1</text>
<text x="52.1" y="65.6">R15</text>
<text x="82.5" y="65.6">C37</text>
<text x="93.8" y="60.5">+3V3</text>
<text x="101.6" y="63">U63</text>
<text x="119.2" y="63">+3V3</text>
<text x="177.8" y="64.3">R14</text>
<text x="190.3" y="63">+3V3</text>
<text x="199.4" y="63">C1</text>
<text x="247.5" y="61.8">+3V3</text>
<text x="255.3" y="61.8">U62</text>
<text x="227.3" y="66.8">C36</text>
<text x="241.3" y="66.8">C35</text>
<text x="31.7" y="74.5">TOUCH_CW1</text>
<text x="52.1" y="75.7">R18</text>
<text x="209.5" y="73.2">GND</text>
<text x="247.6" y="77">GND</text>
<text x="76.2" y="78.3">GND</text>
<text x="91.4" y="78.3">GND</text>
<text x="166.3" y="83.4">GND</text>
<text x="221" y="79.5">GND</text>
<text x="234.9" y="79.5">GND</text>
<text x="31.7" y="84.6">TOUCH_LEFT1</text>
<text x="52.1" y="85.9">R19</text>
<text x="167.6" y="89.7">C4</text>
<text x="173.8" y="89.7">+15V</text>
<text x="31.7" y="94.8">TOUCH_DOWN1</text>
<text x="77.3" y="94.8">+3V3</text>
<text x="95.2" y="94.8">U4</text>
<text x="142.2" y="94.8">C3</text>
<text x="185.4" y="93.5">U5</text>
<text x="267.8" y="93.5">+3V3</text>
<text x="52.1" y="96.1">R20</text>
<text x="151.1" y="99.9">GND</text>
<text x="161.3" y="96.1">C7</text>
<text x="273" y="98.6">R49</text>
<text x="31.7" y="104.9">TOUCH_RIGHT1</text>
<text x="52.1" y="106.2">R21</text>
<text x="83.8" y="102.4">C5</text>
<text x="115.6" y="102.4">C6</text>
<text x="142.2" y="106.2">C8</text>
<text x="208.1" y="106.2">+3V3</text>
<text x="220.8" y="106.2">+3V3</text>
<text x="275.6" y="107.5">TC33X-2-103E</text>
<text x="213.4" y="113.8">R24</text>
<text x="226.1" y="113.8">R25</text>
<text x="267.9" y="113.8">GND</text>
<text x="77.4" y="115.1">GND</text>
<text x="88.9" y="115.1">GND</text>
<text x="109.2" y="115.1">GND</text>
<text x="168.9" y="116.4">R26</text>
<text x="49.5" y="122.7">L1</text>
<text x="68.6" y="124">D3</text>
<text x="88.7" y="124">+15V</text>
<text x="137.1" y="125.3">GND</text>
<text x="21.4" y="129.1">+3V3</text>
<text x="41.9" y="129.1">U6</text>
<text x="86.4" y="131.6">R27</text>
<text x="100.3" y="131.6">C11</text>
<text x="114.3" y="130.3">C12</text>
<text x="130.6" y="127.8">+3V3</text>
<text x="137.2" y="129.1">R28</text>
<text x="208.1" y="130.3">+3V3</text>
<text x="240" y="130.3">U7</text>
<text x="258.9" y="126.5">+3V3</text>
<text x="27.9" y="135.4">C13</text>
<text x="214.6" y="138">C9</text>
<text x="228.4" y="135.4">+3V3</text>
<text x="71.1" y="141.8">GND</text>
<text x="86.4" y="141.8">R29</text>
<text x="99.1" y="141.8">R54</text>
<text x="107.9" y="141.8">GND</text>
<text x="276.7" y="143">+3V3</text>
<text x="21.6" y="146.9">GND</text>
<text x="214.4" y="144.3">+3V3</text>
<text x="81.3" y="154.5">GND</text>
<text x="171.3" y="151.9">+15V</text>
<text x="208.3" y="150.7">GND</text>
<text x="221" y="151.9">C10</text>
<text x="228.6" y="151.9">GND</text>
<text x="244.9" y="159.6">+3V3</text>
<text x="175.2" y="164.6">GND</text>
<text x="214.6" y="164.6">GND</text>
<text x="256.5" y="162.1">GND</text>
<text x="72.4" y="173.5">GND</text>
<text x="82.4" y="171">+3V3</text>
<text x="43.2" y="177.3">R30</text>
<text x="72.4" y="176.1">SW3</text>
<text x="116.8" y="177.3">R31</text>
<text x="21.6" y="185">H1</text>
<text x="57" y="206.5">+3V3</text>
<text x="88.9" y="211.6">GND</text>
</g>
<g font-size="2.3" fill="#00f">
<text x="16.2" y="17.3">CAPTOUCH_00</text>
<text x="134.6" y="17.3">10k</text>
<text x="212.1" y="16">10k</text>
<text x="52.1" y="19.9">1M</text>
<text x="99.1" y="21.1">0</text>
<text x="111.4" y="21.1">BUZZER</text>
<text x="177.8" y="23.7">XL-2012IRC-940</text>
<text x="200.1" y="23.7">IR_TXD</text>
<text x="252.7" y="22.4">5.1</text>
<text x="269.5" y="22.4">MOTOR</text>
<text x="292.1" y="18.6">10k</text>
<text x="16.2" y="27.5">CAPTOUCH_01</text>
<text x="167.6" y="27.5">22</text>
<text x="52.1" y="30">1M</text>
<text x="80" y="33.8">2.7kHz</text>
<text x="101.6" y="35.1">1N5819WS</text>
<text x="238.8" y="35.1">Z3OC1T8219731</text>
<text x="16.2" y="37.6">CAPTOUCH_02</text>
<text x="52.1" y="40.2">1M</text>
<text x="120.6" y="40.2">L2N7002SLLT1G</text>
<text x="177.8" y="36.4">XL-2012IRC-940</text>
<text x="208.3" y="41.4">L2N7002SLLT1G</text>
<text x="265.4" y="36.4">1N5819WS</text>
<text x="278.1" y="41.4">L2N7002SLLT1G</text>
<text x="16.2" y="47.8">CAPTOUCH_03</text>
<text x="52.1" y="50.3">1M</text>
<text x="177.8" y="49.1">XL-2012IRC-940</text>
<text x="16.2" y="58">CAPTOUCH_04</text>
<text x="52.1" y="60.5">1M</text>
<text x="283.2" y="65.6">SEN_I2C_SDA</text>
<text x="16.2" y="68.1">CAPTOUCH_05</text>
<text x="52.1" y="70.7">1M</text>
<text x="82.5" y="68.1">100nF</text>
<text x="130.8" y="69.4">MIC_DATA</text>
<text x="130.8" y="71.9">MIC_CLK</text>
<text x="177.8" y="69.4">200</text>
<text x="199.4" y="70.7">2.2uF</text>
<text x="227.3" y="69.4">4.7uF</text>
<text x="241.3" y="69.4">100nF</text>
<text x="283.2" y="70.7">SEN_I2C_SCL</text>
<text x="101.6" y="75.7">LMD2718T261-OA1</text>
<text x="149.9" y="77">IRM-H638T/TR2</text>
<text x="199.4" y="77">IR_RXD</text>
<text x="255.3" y="74.5">LTR-308ALS-01</text>
<text x="16.2" y="78.3">CAPTOUCH_06</text>
<text x="52.1" y="80.8">1M</text>
<text x="16.2" y="88.4">CAPTOUCH_07</text>
<text x="52.1" y="91">1M</text>
<text x="16.2" y="98.6">CAPTOUCH_08</text>
<text x="52.1" y="101.1">1M</text>
<text x="125.7" y="98.6">HALL</text>
<text x="167.6" y="97.3">10uF</text>
<text x="83.8" y="104.9">100nF</text>
<text x="95.2" y="104.9">HAL403SO</text>
<text x="115.6" y="104.9">100nF</text>
<text x="142.2" y="102.4">100nF</text>
<text x="161.3" y="103.7">10uF +3V3</text>
<text x="287" y="102.4">SCREW</text>
<text x="16.2" y="108.8">CAPTOUCH_09</text>
<text x="52.1" y="111.3">1M</text>
<text x="142.2" y="113.8">100nF</text>
<text x="275.6" y="110">10k</text>
<text x="29.4" y="115.1">CAPTOUCH_RET</text>
<text x="213.4" y="116.4">2.2k</text>
<text x="226.1" y="116.4">2.2k</text>
<text x="254.8" y="118.1" transform="rotate(-90 254.8 118.1)">SEN_I2C_SDA</text>
<text x="257.3" y="118.1" transform="rotate(-90 257.3 118.1)">SEN_I2C_SCL</text>
<text x="149.2" y="122.7">OLED_CS</text>
<text x="168.9" y="121.5">1M</text>
<text x="234.9" y="120.2">SEN_I2C_SDA</text>
<text x="234.9" y="122.7">SEN_I2C_SCL</text>
<text x="49.5" y="127.8">10uH</text>
<text x="68.6" y="131.6">1N5819WS</text>
<text x="149.1" y="127.8">OLED_DC</text>
<text x="27.9" y="138">10uF</text>
<text x="86.4" y="134.2">100k</text>
<text x="100.3" y="134.2">100nF</text>
<text x="114.3" y="132.9">10uF</text>
<text x="137.2" y="134.2">10k</text>
<text x="146.5" y="138">OLED_MOSI</text>
<text x="147.7" y="135.4">OLED_SCK</text>
<text x="41.9" y="141.8">MT3540-F23</text>
<text x="214.6" y="140.5">100nF</text>
<text x="86.4" y="144.3">10k</text>
<text x="99.1" y="144.3">75k</text>
<text x="221" y="154.5">100nF</text>
<text x="236.2" y="155.7">LSM6DS3TR</text>
<text x="13.5" y="168.9" transform="rotate(-90 13.5 168.9)">SAO_1</text>
<text x="16" y="168.9" transform="rotate(-90 16 168.9)">SAO_3</text>
<text x="18.6" y="168.9" transform="rotate(-90 18.6 168.9)">SAO_5</text>
<text x="52.1" y="173.5">SAO_GPIO_1</text>
<text x="88.4" y="173.5">SAO_GPIO_2</text>
<text x="43.2" y="179.9">1k</text>
<text x="116.8" y="179.9">1k</text>
<text x="51" y="181.1">SAO_5</text>
<text x="96.5" y="181.1">SAO_6</text>
<text x="21.6" y="187.5">PZ254V-12-6P</text>
<text x="42.6" y="191.3">SAO_I2C_SDA</text>
<text x="42.9" y="186.2">SAO_I2C_SCL</text>
<text x="51" y="188.8">SAO_3</text>
<text x="96.5" y="188.8">SAO_4</text>
<text x="96.5" y="191.3">SAO_I2C_SCL</text>
<text x="96.5" y="186.2">SAO_I2C_SDA</text>
<text x="72.4" y="193.8">K3-2268S-F1</text>
<text x="41.4" y="203" transform="rotate(-90 41.4 203)">GPIO1R</text>
<text x="43.3" y="200.2">GPIO2R</text>
<text x="44.6" y="202.7">SAO_1</text>
<text x="102.9" y="202.7">SAO_2</text>
<text x="102.9" y="200.2">GPIO1R</text>
<text x="118.9" y="203" transform="rotate(-90 118.9 203)">GPIO2R</text>
<text x="13.5" y="209.4" transform="rotate(-90 13.5 209.4)">SAO_2</text>
<text x="16" y="209.4" transform="rotate(-90 16 209.4)">SAO_4</text>
<text x="18.6" y="209.4" transform="rotate(-90 18.6 209.4)">SAO_6</text>
</g>
<g font-size="2.3" fill="#999">
<text x="154.9" y="27.5">U67</text>
<text x="158" y="31.3">1</text>
<text x="161.3" y="30">1</text>
<text x="161.3" y="35.1">2</text>
<text x="158" y="36.4">2</text>
<text x="189.2" y="70.7">R16</text>
<text x="189.2" y="73.2">20k</text>
<text x="68.6" y="196.4">U70</text>
<text x="81.3" y="196.4">U71</text>
<text x="66" y="201.5">2</text>
<text x="66" y="198.9">3</text>
<text x="69.3" y="202.7">2</text>
<text x="69.3" y="200.2">3</text>
<text x="84.3" y="202.7">2</text>
<text x="84.3" y="200.2">3</text>
<text x="87.6" y="201.5">2</text>
<text x="87.6" y="198.9">3</text>
<text x="66" y="204">1</text>
<text x="69.3" y="205.3">1</text>
<text x="84.3" y="205.3">1</text>
<text x="87.6" y="204">1</text>
</g>
<text font-size="1.6" fill="#000080" x="149.9" y="64.5">CGQ1</text>
</svg>
